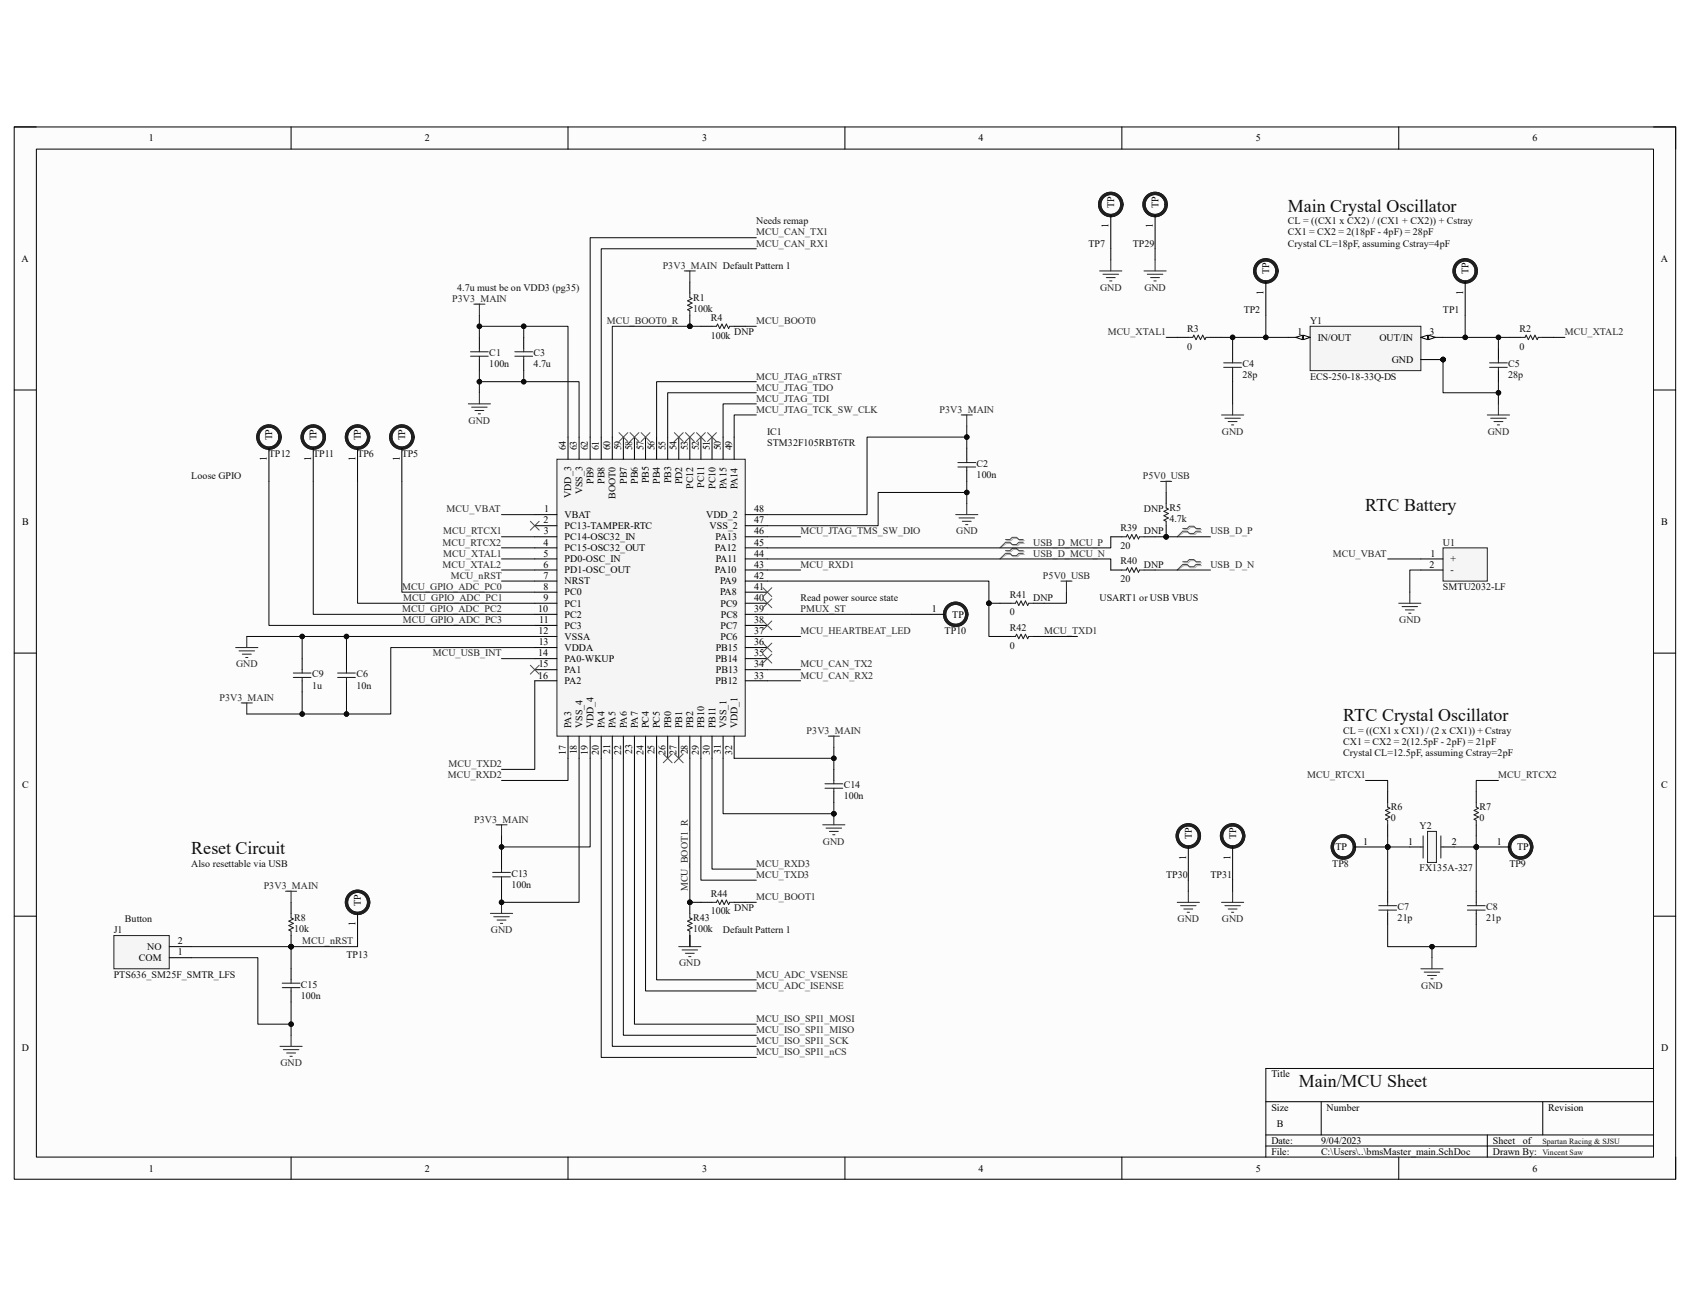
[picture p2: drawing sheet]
<svg xmlns="http://www.w3.org/2000/svg" width="279mm" height="216mm" viewBox="0 0 279 216" stroke-linecap="round" stroke-linejoin="round" font-family="sans-serif">
<path d="M2.3 21h274.7v173.9h-274.7z" fill-rule="evenodd" fill="#fcfcfc"/>
<path d="M2.3 21h274.7v173.9h-274.7z" fill="none" stroke="#000" stroke-width=".17"/>
<path d="M6 24.6h267.4v166.7h-267.4z" fill-rule="evenodd" fill="#fcfcfc"/>
<g fill="none" stroke="#000" stroke-width=".17">
<path d="M2.3 21h3.7M6 24.6h267.4v166.7h-267.4zM48.1 21v3.6M93.9 21v3.6M139.7 21v3.6M185.5 21v3.6M231.2 21v3.6M273.4 21h3.6v3.6M2.3 64.5h3.7M273.4 64.5h3.6M2.3 108h3.7M273.4 108h3.6"/>
<path d="M2.3 151.5h3.7M273.4 151.5h3.6M273.4 176.6h-64.1v14.7M48.1 191.3v3.6M93.9 191.3v3.6M139.7 191.3v3.6M185.5 191.3v3.6M209.3 182.1h64.1M209.3 187.6h64.1M209.3 189.5h64.1M218.4 182.1v5.5M231.2 191.3v3.6"/>
<path d="M245.9 187.6v3.7M255.1 182.1v5.5M277 191.3v3.6"/>
</g>
<path d="M81.1 151h3.7M81.6 151.5h2.6M82.2 152.1h1.5M82.7 152.6h.4M82.9 149.2v1.8" fill="none" stroke="#262626" stroke-width=".17"/>
<circle cx="82.9" cy="149.2" r=".37" fill="#0e0e0e"/>
<circle cx="82.9" cy="149.2" r=".37" fill="none" stroke="#0e0e0e" stroke-width=".17"/>
<g fill="none" stroke="#262626" stroke-width=".17">
<path d="M78.3 50.3h1.9M79.3 50.3v1.8M77.4 66.8h3.7M78 67.3h2.5M78.5 67.9h1.5M79.1 68.4h.3M79.3 64.9v1.9M39 107.1h3.6M39.5 107.6h2.6M39.9 116.2h1.8M40.1 108.1h1.4M40.6 108.7h.4"/>
<path d="M40.8 105.2v1.9M40.8 116.2v1.8M82 136.4h1.8M82.9 136.4v1.8M47.2 147.3h1.8M48.1 147.3v1.9"/>
</g>
<path d="M79.3 55.8v1.8M79.3 59.4v1.9M159.8 74.1v1.8M159.8 77.8v1.8M57.3 108.9v1.8M57.3 112.5v1.9M137.9 127.2v1.8M137.9 130.9v1.8M82.9 141.8v1.9M82.9 145.5v1.8" fill="none" stroke="#000" stroke-width=".17"/>
<g fill="none" stroke="#1c1c1c" stroke-width=".17">
<path d="M77.8 58.2h2.9M77.8 58.9h2.9M79.3 57.6v.6M79.3 58.9v.5M158.4 76.5h2.9M158.4 77.2h2.9M159.8 75.9v.6M159.8 77.2v.6M55.8 111.3h2.9M55.8 112h2.9M57.3 110.7v.6M57.3 112v.5"/>
<path d="M136.4 129.6h2.9M136.4 130.3h2.9M137.9 129v.6M137.9 130.3v.6M81.5 144.2h2.9M81.5 145h2.9M82.9 143.7v.5M82.9 145v.5"/>
</g>
<circle cx="48.1" cy="156.5" r=".37" fill="#0e0e0e"/>
<circle cx="48.1" cy="156.5" r=".37" fill="none" stroke="#0e0e0e" stroke-width=".17"/>
<path d="M48.1 149.2v1.8M48.1 154.7v1.8" fill="none" stroke="#000" stroke-width=".17"/>
<circle cx="48.1" cy="156.5" r=".37" fill="#0e0e0e"/>
<circle cx="48.1" cy="156.5" r=".37" fill="none" stroke="#0e0e0e" stroke-width=".17"/>
<path d="M246.3 60h2.9M247.7 59.4v.6M246.3 60.7h2.9M247.7 60.7v.6M48.1 151v.7l.4 .2-.7 .4 .7 .3-.7 .4 .7 .4-.7 .3 .3 .2v.8M46.7 162.5h2.9M46.7 163.3h2.9M48.1 162v.5M48.1 163.3v.5" fill="none" stroke="#1c1c1c" stroke-width=".17"/>
<path d="M209.3 46.6v5.5M242.2 46.6v5.5M247.7 57.6v1.8M44.5 74.1v5.5M51.8 74.1v5.5M59.1 74.1v5.5M66.4 74.1v5.5M247.7 61.3v1.8M150.7 101.6h5.5M59.1 151v5.5M48.1 160.2v1.8M48.1 163.8v1.9" fill="none" stroke="#000" stroke-width=".17"/>
<g fill="none" stroke="#262626" stroke-width=".17">
<path d="M245.9 68.6h3.7M246.4 69.1h2.6M247 69.7h1.5M247.5 70.2h.4M247.7 66.8v1.8M231.2 99.7h3.7M233.1 97.9v1.8M231.8 100.3h2.6M232.3 100.8h1.5M232.9 101.4h.4M46.3 173h3.7M46.8 173.5h2.6"/>
<path d="M47.4 174.1h1.5M47.9 174.6h.4M48.1 171.1v1.9"/>
</g>
<g fill="none" stroke="#1c1c1c" stroke-width=".55">
<circle cx="209.3" cy="44.8" r="1.83"/>
<circle cx="242.2" cy="44.8" r="1.83"/>
<circle cx="44.5" cy="72.3" r="1.83"/>
<circle cx="51.8" cy="72.3" r="1.83"/>
<circle cx="59.1" cy="72.3" r="1.83"/>
<circle cx="66.4" cy="72.3" r="1.83"/>
<circle cx="158" cy="101.6" r="1.83"/>
<circle cx="59.1" cy="149.2" r="1.83"/>
</g>
<path d="M236 137.4h1.5v5.2h-1.5z" fill-rule="evenodd" fill="#f5f5f5"/>
<path d="M236 137.4h1.5v5.2h-1.5zM236.7 158.3v1.9M234.9 160.2h3.7M235.5 160.7h2.5M236 161.3h1.5M236.6 161.8h.3" fill="none" stroke="#262626" stroke-width=".17"/>
<path d="M229.4 147.3v1.9M229.4 151v1.8M233.1 140h1.8M238.6 140h1.8M244.1 147.3v1.9M244.1 151v1.8" fill="none" stroke="#000" stroke-width=".17"/>
<path d="M235.3 138.2v3.6M238.2 138.2v3.6M228 149.7h2.9M228 150.5h2.9M229.4 149.2v.5M229.4 150.5v.5M234.9 140h.4M238.2 140h.4M242.6 149.7h2.9M242.6 150.5h2.9M244.1 149.2v.5M244.1 150.5v.5" fill="none" stroke="#1c1c1c" stroke-width=".17"/>
<circle cx="229.4" cy="140" r=".37" fill="#0e0e0e"/>
<circle cx="229.4" cy="140" r=".37" fill="none" stroke="#0e0e0e" stroke-width=".17"/>
<circle cx="222.1" cy="140" r="1.83" fill="none" stroke="#1c1c1c" stroke-width=".55"/>
<path d="M223.9 140h5.5" fill="none" stroke="#000" stroke-width=".17"/>
<circle cx="229.4" cy="140" r=".37" fill="#0e0e0e"/>
<circle cx="229.4" cy="140" r=".37" fill="none" stroke="#0e0e0e" stroke-width=".17"/>
<circle cx="244.1" cy="140" r=".37" fill="#0e0e0e"/>
<circle cx="244.1" cy="140" r=".37" fill="none" stroke="#0e0e0e" stroke-width=".17"/>
<circle cx="251.4" cy="140" r="1.83" fill="none" stroke="#1c1c1c" stroke-width=".55"/>
<path d="M244.1 140h5.5" fill="none" stroke="#000" stroke-width=".17"/>
<circle cx="244.1" cy="140" r=".37" fill="#0e0e0e"/>
<circle cx="244.1" cy="140" r=".37" fill="none" stroke="#0e0e0e" stroke-width=".17"/>
<path d="M238.6 90.6h7.3v5.5h-7.3z" fill-rule="evenodd" fill="#f5f5f5"/>
<path d="M238.6 90.6h7.3v5.5h-7.3z" fill="none" stroke="#262626" stroke-width=".17"/>
<path d="M194.6 55.8h1.9M200.1 55.8h1.9M249.6 55.8h1.8M255.1 55.8h1.8M234.9 92.4h3.7M234.9 94.2h3.7M229.4 130.9v1.8M229.4 136.4v1.8M244.1 130.9v1.8M244.1 136.4v1.8" fill="none" stroke="#000" stroke-width=".17"/>
<path d="M196.5 55.8h.7l.2-.4 .3 .7 .4-.7 .4 .7 .3-.7 .4 .7 .2-.3h.7M251.4 55.8h.7l.2-.4 .4 .7 .3-.7 .4 .7 .4-.7 .3 .7 .2-.3h.8M229.4 132.7v.7l.4 .2-.7 .4 .7 .3-.7 .4 .7 .4-.7 .3 .3 .2v.8M244.1 132.7v.7l.3 .2-.7 .4 .7 .3-.7 .4 .7 .4-.7 .3 .4 .2v.8" fill="none" stroke="#1c1c1c" stroke-width=".17"/>
<path d="M18.8 154.7h9.2v5.5h-9.2z" fill-rule="evenodd" fill="#f5f5f5"/>
<path d="M18.8 154.7h9.2v5.5h-9.2z" fill="none" stroke="#262626" stroke-width=".17"/>
<path d="M28 158.3h3.6M28 156.5h3.6" fill="none" stroke="#000" stroke-width=".17"/>
<path d="M92.1 75.9h31.1v45.8h-31.1z" fill-rule="evenodd" fill="#f5f5f5"/>
<path d="M92.1 75.9h31.1v45.8h-31.1zM136 136.4h3.7M136.6 136.9h2.5M137.1 137.4h1.5M137.7 138h.3M137.9 134.5v1.9" fill="none" stroke="#262626" stroke-width=".17"/>
<g fill="none" stroke="#000" stroke-width=".17">
<path d="M93.9 72.3v3.6M95.7 72.3v3.6M97.6 72.3v3.6M99.4 72.3v3.6M101.2 72.3v3.6M103.1 72.3v3.6M104.9 72.3v3.6M106.7 72.3v3.6M108.6 72.3v3.6M110.4 72.3v3.6M112.2 72.3v3.6M114 72.3v3.6"/>
<path d="M115.9 72.3v3.6M117.7 72.3v3.6M119.5 72.3v3.6M121.4 72.3v3.6M88.4 85.1h3.7M88.4 86.9h3.7M88.4 88.7h3.7M88.4 90.6h3.7M88.4 92.4h3.7M88.4 94.2h3.7M88.4 96.1h3.7M88.4 97.9h3.7"/>
<path d="M88.4 99.7h3.7M123.2 85.1h3.7M123.2 86.9h3.7M123.2 88.7h3.7M123.2 90.6h3.7M123.2 92.4h3.7M123.2 94.2h3.7M123.2 96.1h3.7M123.2 97.9h3.7M123.2 99.7h3.7M88.4 101.6h3.7M88.4 103.4h3.7"/>
<path d="M88.4 105.2h3.7M88.4 107.1h3.7M88.4 108.9h3.7M88.4 110.7h3.7M88.4 112.5h3.7M123.2 101.6h3.7M123.2 103.4h3.7M123.2 105.2h3.7M123.2 107.1h3.7M123.2 108.9h3.7M123.2 110.7h3.7M123.2 112.5h3.7"/>
<path d="M93.9 121.7v3.7M95.7 121.7v3.7M97.6 121.7v3.7M99.4 121.7v3.7M101.2 121.7v3.7M103.1 121.7v3.7M104.9 121.7v3.7M106.7 121.7v3.7M108.6 121.7v3.7M110.4 121.7v3.7M112.2 121.7v3.7M114 121.7v3.7"/>
<path d="M115.9 121.7v3.7M117.7 121.7v3.7M119.5 121.7v3.7M121.4 121.7v3.7"/>
</g>
<circle cx="137.9" cy="134.5" r=".37" fill="#0e0e0e"/>
<circle cx="137.9" cy="134.5" r=".37" fill="none" stroke="#0e0e0e" stroke-width=".17"/>
<path d="M158.9 68.6h1.8M159.8 68.6v1.8M158 85.1h3.7M158.5 85.6h2.6M159.1 86.2h1.5M159.6 86.7h.4M159.8 83.2v1.9M136.9 121.7h1.9M137.9 121.7v1.8" fill="none" stroke="#262626" stroke-width=".17"/>
<path d="M183.6 94.2h1.9M183.6 88.7h1.9M189.1 94.2h1.9M189.1 88.7h1.9" fill="none" stroke="#000" stroke-width=".17"/>
<path d="M185.5 94.2h.7l.2-.3 .4 .7 .3-.7 .4 .7 .3-.7 .4 .7 .2-.4h.7M185.5 88.7h.7l.2-.3 .4 .7 .3-.7 .4 .7 .3-.7 .4 .7 .2-.4h.7" fill="none" stroke="#1c1c1c" stroke-width=".17"/>
<circle cx="192.8" cy="88.7" r=".37" fill="#0e0e0e"/>
<circle cx="192.8" cy="88.7" r=".37" fill="none" stroke="#0e0e0e" stroke-width=".17"/>
<path d="M192.8 81.4v1.8M192.8 86.9v1.8" fill="none" stroke="#000" stroke-width=".17"/>
<circle cx="192.8" cy="88.7" r=".37" fill="#0e0e0e"/>
<circle cx="192.8" cy="88.7" r=".37" fill="none" stroke="#0e0e0e" stroke-width=".17"/>
<g fill="none" stroke="#1c1c1c" stroke-width=".17">
<path d="M85.1 58.2h2.9M85.1 58.9h2.9M86.6 57.6v.6M86.6 58.9v.5M117.7 53.9h.7l.2-.3 .4 .7 .4-.7 .3 .7 .4-.7 .4 .7 .1-.4h.8M167.2 99.7h.7l.2-.3 .3 .7 .4-.7 .4 .7 .3-.7 .4 .7 .2-.4h.7M192.8 83.2v.8l.4 .2-.8 .3 .8 .4-.8 .4 .8 .3-.8 .4 .4 .2v.7M48.5 111.3h2.9M48.5 112h2.9M50 110.7v.6M50 112v.5M167.2 105.2h.7l.2-.3 .3 .7 .4-.7 .4 .7 .3-.7 .4 .7 .2-.4h.7"/>
<path d="M117.7 149.2h.7l.2-.4 .4 .7 .4-.7 .3 .7 .4-.7 .4 .7 .1-.3h.8"/>
</g>
<path d="M191.9 79.6h1.8M192.8 79.6v1.8M175.4 96.1h1.8M176.3 96.1v1.8" fill="none" stroke="#262626" stroke-width=".17"/>
<path d="M86.6 55.8v1.8M86.6 59.4v1.9M115.9 53.9h1.8M121.4 53.9h1.8M165.3 99.7h1.9M170.8 99.7h1.8M50 108.9v1.8M50 112.5v1.9M165.3 105.2h1.9M170.8 105.2h1.8M115.9 149.2h1.8M121.4 149.2h1.8" fill="none" stroke="#000" stroke-width=".17"/>
<circle cx="114" cy="53.9" r=".37" fill="#0e0e0e"/>
<circle cx="114" cy="53.9" r=".37" fill="none" stroke="#0e0e0e" stroke-width=".17"/>
<path d="M114 46.6v1.9M114 52.1v1.8" fill="none" stroke="#000" stroke-width=".17"/>
<circle cx="114" cy="53.9" r=".37" fill="#0e0e0e"/>
<circle cx="114" cy="53.9" r=".37" fill="none" stroke="#0e0e0e" stroke-width=".17"/>
<path d="M114 48.5v.7l.4 .2-.7 .3 .7 .4-.7 .4 .7 .3-.7 .4 .3 .2v.7" fill="none" stroke="#1c1c1c" stroke-width=".17"/>
<path d="M113.1 44.8h1.9M114 44.8v1.8" fill="none" stroke="#262626" stroke-width=".17"/>
<circle cx="114" cy="149.2" r=".37" fill="#0e0e0e"/>
<circle cx="114" cy="149.2" r=".37" fill="none" stroke="#0e0e0e" stroke-width=".17"/>
<path d="M114 149.2v1.8M114 154.7v1.8" fill="none" stroke="#000" stroke-width=".17"/>
<circle cx="114" cy="149.2" r=".37" fill="#0e0e0e"/>
<circle cx="114" cy="149.2" r=".37" fill="none" stroke="#0e0e0e" stroke-width=".17"/>
<path d="M114 151v.7l.4 .2-.7 .4 .7 .3-.7 .4 .7 .4-.7 .3 .3 .2v.8" fill="none" stroke="#1c1c1c" stroke-width=".17"/>
<path d="M112.2 156.5h3.7M112.8 157h2.5M113.3 157.6h1.5M113.9 158.1h.3M114 154.7v1.8" fill="none" stroke="#262626" stroke-width=".17"/>
<g fill="none" stroke="#4c4c4c" stroke-width=".17">
<path d="M102.3 71.5l1.5 1.5M103.8 71.5l-1.5 1.5M104.2 71.5l1.4 1.5M105.6 71.5l-1.4 1.5M106 71.5l1.5 1.5M107.5 71.5l-1.5 1.5M111.5 71.5l1.5 1.5M113 71.5l-1.5 1.5M113.3 71.5l1.5 1.5M114.8 71.5l-1.5 1.5M115.1 71.5l1.5 1.5M116.6 71.5l-1.5 1.5"/>
<path d="M117 71.5l1.4 1.5M118.4 71.5l-1.4 1.5M87.7 86.2l1.4 1.4M89.1 86.2l-1.4 1.4M126.1 97.2l1.5 1.4M126.1 99l1.5 1.5M127.6 97.2l-1.5 1.4M127.6 99l-1.5 1.5M166.2 89.2h.8l.3-.4h.8l.3 .4h.8M166.2 91h.8l.3-.3h.8l.3 .3h.8M169.2 89.7h-.8l-.3 .3h-.8l-.3-.3h-.8l-.9 .9M169.2 91.5h-.8l-.3 .4h-.8l-.3-.4h-.8l-.9 .9"/>
<path d="M195.5 87.4h.8l.3-.4h.8l.3 .4h.8M195.5 92.9h.8l.3-.4h.8l.3 .4h.8M198.5 87.8h-.8l-.3 .4h-.8l-.3-.4h-.8l-.9 .9M198.5 93.3h-.8l-.3 .4h-.8l-.3-.4h-.8l-.9 .9M87.7 110l1.4 1.4M89.1 110l-1.4 1.4M126.1 102.7l1.5 1.4M126.1 106.3l1.5 1.5M126.1 108.1l1.5 1.5M127.6 108.1l-1.5 1.5M127.6 102.7l-1.5 1.4M127.6 106.3l-1.5 1.5"/>
<path d="M109.7 124.6l1.4 1.5M111.1 124.6l-1.4 1.5M111.5 124.6l1.5 1.5M113 124.6l-1.5 1.5"/>
</g>
<path d="M166.4 89.4h.8l.3-.4h.8l.3 .4h.7M166.4 91.2h.8l.3-.4h.8l.3 .4h.7M169.3 89.8h-.7l-.3 .4h-.8l-.3-.4h-.8l-1.1 .8M169.3 91.7h-.7l-.3 .3h-.8l-.3-.3h-.8l-1.1 .7M195.7 87.5h.8l.3-.3h.8l.3 .3h.7M195.7 93h.8l.3-.3h.8l.3 .3h.7M198.6 88h-.7l-.3 .4h-.8l-.3-.4h-.8l-1.1 .7M198.6 93.5h-.7l-.3 .4h-.8l-.3-.4h-.8l-1.1 .7" fill="none" stroke="#aeaeae" stroke-width=".17"/>
<circle cx="238.6" cy="59.4" r=".37" fill="#0e0e0e"/>
<circle cx="238.6" cy="59.4" r=".37" fill="none" stroke="#0e0e0e" stroke-width=".17"/>
<circle cx="238.6" cy="59.4" r=".37" fill="#0e0e0e"/>
<circle cx="238.6" cy="59.4" r=".37" fill="none" stroke="#0e0e0e" stroke-width=".17"/>
<path d="M216.6 53.9h18.3v7.4h-18.3z" fill-rule="evenodd" fill="#f5f5f5"/>
<path d="M216.6 53.9h18.3v7.4h-18.3z" fill="none" stroke="#262626" stroke-width=".17"/>
<path d="M212.9 55.8h3.7" fill="none" stroke="#000" stroke-width=".17"/>
<path d="M215.5 55.4l1.1 .4-1.1 .3z" fill="#fbfbfb"/>
<path d="M215.5 55.4l1.1 .4-1.1 .3z" fill="none" stroke="#000" stroke-width=".17"/>
<path d="M214.2 55.8l1.1-.4v.7z" fill="#fbfbfb"/>
<path d="M214.2 55.8l1.1-.4v.7zM234.9 55.8h3.7" fill="none" stroke="#000" stroke-width=".17"/>
<path d="M234.9 55.8l1.1-.4v.7z" fill="#fbfbfb"/>
<path d="M234.9 55.8l1.1-.4v.7z" fill="none" stroke="#000" stroke-width=".17"/>
<path d="M236.2 55.4l1.1 .4-1.1 .3z" fill="#fbfbfb"/>
<path d="M234.9 59.4h3.7M236.2 55.4l1.1 .4-1.1 .3z" fill="none" stroke="#000" stroke-width=".17"/>
<circle cx="238.6" cy="59.4" r=".37" fill="#0e0e0e"/>
<circle cx="238.6" cy="59.4" r=".37" fill="none" stroke="#0e0e0e" stroke-width=".17"/>
<path d="M234.9 59.4h3.7" fill="none" stroke="#000" stroke-width=".17"/>
<circle cx="238.6" cy="59.4" r=".37" fill="#0e0e0e"/>
<g fill="none" stroke="#0e0e0e" stroke-width=".17">
<path d="M126.9 88.7h5.5M117.7 125.4v18.3h7.3M48.1 156.5v3.7"/>
<circle cx="238.6" cy="59.4" r=".37"/>
</g>
<path d="M183.6 35.6v5.5M191 35.6v5.5M203.8 57.6v1.8M203.8 61.3v1.8M196.5 140v5.5M203.8 140v5.5" fill="none" stroke="#000" stroke-width=".17"/>
<path d="M202.3 60h2.9M203.8 59.4v.6M202.3 60.7h2.9M203.8 60.7v.6" fill="none" stroke="#1c1c1c" stroke-width=".17"/>
<g fill="none" stroke="#262626" stroke-width=".17">
<path d="M181.8 44.8h3.7M182.4 45.3h2.5M182.9 45.9h1.5M183.5 46.4h.3M183.6 43v1.8M189.1 44.8h3.7M189.7 45.3h2.5M190.2 45.9h1.5M190.8 46.4h.3M191 43v1.8M202 68.6h3.6M202.5 69.1h2.6"/>
<path d="M203.1 69.7h1.4M203.6 70.2h.4M203.8 66.8v1.8M194.6 149.2h3.7M195.2 149.7h2.5M195.7 150.3h1.5M196.3 150.8h.3M196.5 147.3v1.9M202 149.2h3.6M202.5 149.7h2.6M203.1 150.3h1.4M203.6 150.8h.4"/>
<path d="M203.8 147.3v1.9"/>
</g>
<g fill="none" stroke="#1c1c1c" stroke-width=".55">
<circle cx="183.6" cy="33.8" r="1.83"/>
<circle cx="191" cy="33.8" r="1.83"/>
<circle cx="196.5" cy="138.2" r="1.83"/>
<circle cx="203.8" cy="138.2" r="1.83"/>
</g>
<circle cx="48.1" cy="156.5" r=".37" fill="#0e0e0e"/>
<g fill="none" stroke="#0e0e0e" stroke-width=".17">
<path d="M82.9 96.1h5.5M31.6 156.5h16.5"/>
<circle cx="48.1" cy="156.5" r=".37"/>
</g>
<circle cx="48.1" cy="156.5" r=".37" fill="#0e0e0e"/>
<g fill="none" stroke="#0e0e0e" stroke-width=".17">
<path d="M31.6 158.3h11v11h5.5"/>
<circle cx="48.1" cy="156.5" r=".37"/>
</g>
<circle cx="48.1" cy="169.3" r=".37" fill="#0e0e0e"/>
<g fill="none" stroke="#0e0e0e" stroke-width=".17">
<path d="M82.9 94.2h5.5M82.9 85.1h5.5M82.9 92.4h5.5M82.9 88.7h5.5M82.9 90.6h5.5M126.9 94.2h5.5M126.9 101.6h23.8M244.1 140v7.3"/>
<circle cx="48.1" cy="169.3" r=".37"/>
</g>
<circle cx="244.1" cy="140" r=".37" fill="#0e0e0e"/>
<g fill="none" stroke="#0e0e0e" stroke-width=".17">
<path d="M229.4 140v7.3"/>
<circle cx="244.1" cy="140" r=".37"/>
</g>
<circle cx="229.4" cy="140" r=".37" fill="#0e0e0e"/>
<g fill="none" stroke="#0e0e0e" stroke-width=".17">
<path d="M229.4 152.8v3.7h7.3v1.8"/>
<circle cx="229.4" cy="140" r=".37"/>
</g>
<circle cx="236.7" cy="156.5" r=".37" fill="#0e0e0e"/>
<g fill="none" stroke="#0e0e0e" stroke-width=".17">
<path d="M244.1 152.8v3.7h-7.4"/>
<circle cx="236.7" cy="156.5" r=".37"/>
</g>
<circle cx="236.7" cy="156.5" r=".37" fill="#0e0e0e"/>
<g fill="none" stroke="#0e0e0e" stroke-width=".17">
<path d="M242.2 55.8h5.5v1.8M229.4 92.4h5.5M234.9 94.2h-1.8v3.7"/>
<circle cx="236.7" cy="156.5" r=".37"/>
</g>
<circle cx="247.7" cy="55.8" r=".37" fill="#0e0e0e"/>
<circle cx="247.7" cy="55.8" r=".37" fill="none" stroke="#0e0e0e" stroke-width=".17"/>
<circle cx="242.2" cy="55.8" r=".37" fill="#0e0e0e"/>
<g fill="none" stroke="#0e0e0e" stroke-width=".17">
<path d="M247.7 55.8h1.9"/>
<circle cx="242.2" cy="55.8" r=".37"/>
</g>
<circle cx="247.7" cy="55.8" r=".37" fill="#0e0e0e"/>
<g fill="none" stroke="#0e0e0e" stroke-width=".17">
<path d="M192.8 55.8h1.8M256.9 55.8h1.8M240.4 140h3.7"/>
<circle cx="247.7" cy="55.8" r=".37"/>
</g>
<circle cx="244.1" cy="140" r=".37" fill="#0e0e0e"/>
<g fill="none" stroke="#0e0e0e" stroke-width=".17">
<path d="M229.4 140h3.7"/>
<circle cx="244.1" cy="140" r=".37"/>
</g>
<circle cx="229.4" cy="140" r=".37" fill="#0e0e0e"/>
<g fill="none" stroke="#0e0e0e" stroke-width=".17">
<path d="M229.4 138.2v1.8"/>
<circle cx="229.4" cy="140" r=".37"/>
</g>
<circle cx="229.4" cy="140" r=".37" fill="#0e0e0e"/>
<g fill="none" stroke="#0e0e0e" stroke-width=".17">
<path d="M244.1 138.2v1.8"/>
<circle cx="229.4" cy="140" r=".37"/>
</g>
<circle cx="244.1" cy="140" r=".37" fill="#0e0e0e"/>
<g fill="none" stroke="#0e0e0e" stroke-width=".17">
<path d="M88.4 112.5v14.7h-5.5M126.9 112.5h5.5M126.9 110.7h5.5M93.9 125.4v3.6h-11M137.9 132.7v1.8M225.8 129h3.6v1.9M247.7 129h-3.6v1.9"/>
<circle cx="244.1" cy="140" r=".37"/>
</g>
<circle cx="137.9" cy="134.5" r=".37" fill="#0e0e0e"/>
<g fill="none" stroke="#0e0e0e" stroke-width=".17">
<path d="M159.8 79.6v3.6M115.9 125.4v20.1h9.1"/>
<circle cx="137.9" cy="134.5" r=".37"/>
</g>
<circle cx="159.8" cy="81.4" r=".37" fill="#0e0e0e"/>
<g fill="none" stroke="#0e0e0e" stroke-width=".17">
<path d="M159.8 70.4v3.7"/>
<circle cx="159.8" cy="81.4" r=".37"/>
</g>
<circle cx="159.8" cy="72.3" r=".37" fill="#0e0e0e"/>
<g fill="none" stroke="#0e0e0e" stroke-width=".17">
<path d="M125 68.6h-3.6v3.7M125 66.8h-5.5v5.5M125 64.9h-14.6v7.4M125 63.1h-16.4v9.2M191 88.7h9.1"/>
<circle cx="159.8" cy="72.3" r=".37"/>
</g>
<circle cx="192.8" cy="88.7" r=".37" fill="#0e0e0e"/>
<g fill="none" stroke="#0e0e0e" stroke-width=".17">
<path d="M163.5 99.7v5.5h1.8M176.3 97.9v1.8h-3.7M172.6 105.2h5.5"/>
<circle cx="192.8" cy="88.7" r=".37"/>
</g>
<circle cx="163.5" cy="99.7" r=".37" fill="#0e0e0e"/>
<g fill="none" stroke="#0e0e0e" stroke-width=".17">
<path d="M79.3 61.3v1.8"/>
<circle cx="163.5" cy="99.7" r=".37"/>
</g>
<circle cx="79.3" cy="63.1" r=".37" fill="#0e0e0e"/>
<g fill="none" stroke="#0e0e0e" stroke-width=".17">
<path d="M79.3 64.9v-1.8h16.4v9.2"/>
<circle cx="79.3" cy="63.1" r=".37"/>
</g>
<circle cx="79.3" cy="63.1" r=".37" fill="#0e0e0e"/>
<circle cx="79.3" cy="63.1" r=".37" fill="none" stroke="#0e0e0e" stroke-width=".17"/>
<circle cx="86.6" cy="63.1" r=".37" fill="#0e0e0e"/>
<g fill="none" stroke="#0e0e0e" stroke-width=".17">
<path d="M79.3 52.1v1.8"/>
<circle cx="86.6" cy="63.1" r=".37"/>
</g>
<circle cx="79.3" cy="53.9" r=".37" fill="#0e0e0e"/>
<g fill="none" stroke="#0e0e0e" stroke-width=".17">
<path d="M79.3 55.8v-1.9h14.6v18.4"/>
<circle cx="79.3" cy="53.9" r=".37"/>
</g>
<circle cx="86.6" cy="53.9" r=".37" fill="#0e0e0e"/>
<circle cx="86.6" cy="53.9" r=".37" fill="none" stroke="#0e0e0e" stroke-width=".17"/>
<circle cx="79.3" cy="53.9" r=".37" fill="#0e0e0e"/>
<g fill="none" stroke="#0e0e0e" stroke-width=".17">
<path d="M119.5 125.4v9.1h18.4"/>
<circle cx="79.3" cy="53.9" r=".37"/>
</g>
<circle cx="137.9" cy="134.5" r=".37" fill="#0e0e0e"/>
<g fill="none" stroke="#0e0e0e" stroke-width=".17">
<path d="M137.9 123.5v1.9"/>
<circle cx="137.9" cy="134.5" r=".37"/>
</g>
<circle cx="137.9" cy="125.4" r=".37" fill="#0e0e0e"/>
<g fill="none" stroke="#0e0e0e" stroke-width=".17">
<path d="M121.4 125.4h16.5v1.8"/>
<circle cx="137.9" cy="125.4" r=".37"/>
</g>
<circle cx="137.9" cy="125.4" r=".37" fill="#0e0e0e"/>
<g fill="none" stroke="#0e0e0e" stroke-width=".17">
<path d="M114 125.4v23.8h1.9M123.2 149.2h1.8"/>
<circle cx="137.9" cy="125.4" r=".37"/>
</g>
<circle cx="114" cy="149.2" r=".37" fill="#0e0e0e"/>
<g fill="none" stroke="#0e0e0e" stroke-width=".17">
<path d="M115.9 53.9h-14.7v18.4M123.2 53.9h1.8"/>
<circle cx="114" cy="149.2" r=".37"/>
</g>
<circle cx="114" cy="53.9" r=".37" fill="#0e0e0e"/>
<g fill="none" stroke="#0e0e0e" stroke-width=".17">
<path d="M159.8 81.4h-14.6v5.5h-18.3"/>
<circle cx="114" cy="53.9" r=".37"/>
</g>
<circle cx="159.8" cy="81.4" r=".37" fill="#0e0e0e"/>
<g fill="none" stroke="#0e0e0e" stroke-width=".17">
<path d="M159.8 72.3h-16.5v12.8h-16.4"/>
<circle cx="159.8" cy="81.4" r=".37"/>
</g>
<circle cx="159.8" cy="72.3" r=".37" fill="#0e0e0e"/>
<g fill="none" stroke="#0e0e0e" stroke-width=".17">
<path d="M82.9 138.2v1.8"/>
<circle cx="159.8" cy="72.3" r=".37"/>
</g>
<circle cx="82.9" cy="140" r=".37" fill="#0e0e0e"/>
<g fill="none" stroke="#0e0e0e" stroke-width=".17">
<path d="M86.6 61.3v1.8"/>
<circle cx="82.9" cy="140" r=".37"/>
</g>
<circle cx="86.6" cy="63.1" r=".37" fill="#0e0e0e"/>
<g fill="none" stroke="#0e0e0e" stroke-width=".17">
<path d="M86.6 53.9v1.9"/>
<circle cx="86.6" cy="63.1" r=".37"/>
</g>
<circle cx="86.6" cy="53.9" r=".37" fill="#0e0e0e"/>
<g fill="none" stroke="#0e0e0e" stroke-width=".17">
<path d="M95.7 125.4v23.8h-12.8v-1.9"/>
<circle cx="86.6" cy="53.9" r=".37"/>
</g>
<circle cx="82.9" cy="149.2" r=".37" fill="#0e0e0e"/>
<g fill="none" stroke="#0e0e0e" stroke-width=".17">
<path d="M97.6 125.4v14.6h-14.7v1.8"/>
<circle cx="82.9" cy="149.2" r=".37"/>
</g>
<circle cx="82.9" cy="140" r=".37" fill="#0e0e0e"/>
<g fill="none" stroke="#0e0e0e" stroke-width=".17">
<path d="M50 114.4v3.6h-9.2"/>
<circle cx="82.9" cy="140" r=".37"/>
</g>
<circle cx="50" cy="118" r=".37" fill="#0e0e0e"/>
<g fill="none" stroke="#0e0e0e" stroke-width=".17">
<path d="M57.3 114.4v3.6h-7.3"/>
<circle cx="50" cy="118" r=".37"/>
</g>
<circle cx="57.3" cy="118" r=".37" fill="#0e0e0e"/>
<circle cx="57.3" cy="118" r=".37" fill="none" stroke="#0e0e0e" stroke-width=".17"/>
<circle cx="50" cy="118" r=".37" fill="#0e0e0e"/>
<g fill="none" stroke="#0e0e0e" stroke-width=".17">
<path d="M40.8 105.2h9.2v3.7"/>
<circle cx="50" cy="118" r=".37"/>
</g>
<circle cx="50" cy="105.2" r=".37" fill="#0e0e0e"/>
<g fill="none" stroke="#0e0e0e" stroke-width=".17">
<path d="M50 105.2h7.3v3.7"/>
<circle cx="50" cy="105.2" r=".37"/>
</g>
<circle cx="57.3" cy="105.2" r=".37" fill="#0e0e0e"/>
<circle cx="57.3" cy="105.2" r=".37" fill="none" stroke="#0e0e0e" stroke-width=".17"/>
<circle cx="50" cy="105.2" r=".37" fill="#0e0e0e"/>
<g fill="none" stroke="#0e0e0e" stroke-width=".17">
<path d="M57.3 105.2h31.1M99.4 125.4v49.4h25.6M101.2 125.4v47.6h23.8M103.1 125.4v45.7h21.9M104.9 125.4v43.9h20.1"/>
<circle cx="50" cy="105.2" r=".37"/>
</g>
<circle cx="57.3" cy="105.2" r=".37" fill="#0e0e0e"/>
<g fill="none" stroke="#0e0e0e" stroke-width=".17">
<path d="M82.9 108.9h5.5M48.1 156.5h11"/>
<circle cx="57.3" cy="105.2" r=".37"/>
</g>
<circle cx="48.1" cy="156.5" r=".37" fill="#0e0e0e"/>
<g fill="none" stroke="#0e0e0e" stroke-width=".17">
<path d="M163.5 99.7h1.8"/>
<circle cx="48.1" cy="156.5" r=".37"/>
</g>
<circle cx="163.5" cy="99.7" r=".37" fill="#0e0e0e"/>
<g fill="none" stroke="#0e0e0e" stroke-width=".17">
<path d="M48.1 165.7v5.4"/>
<circle cx="163.5" cy="99.7" r=".37"/>
</g>
<circle cx="48.1" cy="169.3" r=".37" fill="#0e0e0e"/>
<g fill="none" stroke="#0e0e0e" stroke-width=".17">
<path d="M125 39.3h-27.4v33M125 41.1h-25.6v31.2M66.4 79.6v18.3h22M88.4 107.1h-23.8v10.9h-7.3"/>
<circle cx="48.1" cy="169.3" r=".37"/>
</g>
<circle cx="57.3" cy="118" r=".37" fill="#0e0e0e"/>
<g fill="none" stroke="#0e0e0e" stroke-width=".17">
<path d="M44.5 79.6v23.8h43.9M51.8 79.6v22h36.6M59.1 79.6v20.1h29.3M247.7 63.1v3.7M191 94.2h9.1M114 154.7v1.8"/>
<circle cx="57.3" cy="118" r=".37"/>
</g>
<circle cx="247.7" cy="64.9" r=".37" fill="#0e0e0e"/>
<g fill="none" stroke="#0e0e0e" stroke-width=".17">
<path d="M238.6 59.4v5.5h9.1"/>
<circle cx="247.7" cy="64.9" r=".37"/>
</g>
<circle cx="238.6" cy="59.4" r=".37" fill="#0e0e0e"/>
<circle cx="238.6" cy="59.4" r=".37" fill="none" stroke="#0e0e0e" stroke-width=".17"/>
<circle cx="247.7" cy="64.9" r=".37" fill="#0e0e0e"/>
<g fill="none" stroke="#0e0e0e" stroke-width=".17">
<path d="M242.2 52.1v3.7h-3.6"/>
<circle cx="247.7" cy="64.9" r=".37"/>
</g>
<circle cx="242.2" cy="55.8" r=".37" fill="#0e0e0e"/>
<g fill="none" stroke="#0e0e0e" stroke-width=".17">
<path d="M209.3 52.1v3.7"/>
<circle cx="242.2" cy="55.8" r=".37"/>
</g>
<circle cx="209.3" cy="55.8" r=".37" fill="#0e0e0e"/>
<g fill="none" stroke="#0e0e0e" stroke-width=".17">
<path d="M202 55.8h10.9"/>
<circle cx="209.3" cy="55.8" r=".37"/>
</g>
<circle cx="209.3" cy="55.8" r=".37" fill="#0e0e0e"/>
<circle cx="209.3" cy="55.8" r=".37" fill="none" stroke="#0e0e0e" stroke-width=".17"/>
<circle cx="203.8" cy="55.8" r=".37" fill="#0e0e0e"/>
<g fill="none" stroke="#0e0e0e" stroke-width=".17">
<path d="M203.8 55.8v1.8M203.8 63.1v3.7"/>
<circle cx="203.8" cy="55.8" r=".37"/>
</g>
<circle cx="203.8" cy="55.8" r=".37" fill="#0e0e0e"/>
<g fill="none" stroke="#0e0e0e" stroke-width=".17">
<path d="M183.6 41.1v1.9M191 41.1v1.9M126.9 96.1h36.6v3.6M126.9 105.2h5.5M106.7 125.4v38.4h18.3M108.6 125.4v36.6h16.4M196.5 145.5v1.8M203.8 145.5v1.8"/>
<circle cx="203.8" cy="55.8" r=".37"/>
</g>
<circle cx="163.5" cy="99.7" r=".37" fill="#0e0e0e"/>
<g fill="none" stroke="#0e0e0e" stroke-width=".17">
<path d="M126.9 92.4h56.7v1.8M183.6 88.7v1.9h-56.7"/>
<circle cx="163.5" cy="99.7" r=".37"/>
</g>
<g font-size="3" fill="#0e0e0e">
<text x="212.9" y="35">Main Crystal Oscillator</text>
<text x="225.7" y="84.4">RTC Battery</text>
<text x="222.1" y="119.2">RTC Crystal Oscillator</text>
<text x="31.6" y="141.2">Reset Circuit</text>
<text x="214.8" y="179.6">Main/MCU Sheet</text>
</g>
<g font-size="1.7">
<text x="24.6" y="23.4">1</text>
<text x="70.2" y="23.4">2</text>
<text x="116.1" y="23.4">3</text>
<text x="161.8" y="23.4">4</text>
<text x="207.6" y="23.4">5</text>
<text x="253.4" y="23.4">6</text>
<text x="184.2" y="34.3" transform="rotate(-90 184.2 34.3)">TP</text>
<text x="191.5" y="34.3" transform="rotate(-90 191.5 34.3)">TP</text>
<text x="183.3" y="37.7" transform="rotate(-90 183.3 37.7)">1</text>
<text x="190.6" y="37.7" transform="rotate(-90 190.6 37.7)">1</text>
<text x="3.6" y="43.3">A</text>
<text x="209.8" y="45.3" transform="rotate(-90 209.8 45.3)">TP</text>
<text x="242.8" y="45.3" transform="rotate(-90 242.8 45.3)">TP</text>
<text x="274.6" y="43.3">A</text>
<text x="208.9" y="48.7" transform="rotate(-90 208.9 48.7)">1</text>
<text x="241.9" y="48.7" transform="rotate(-90 241.9 48.7)">1</text>
<text x="214.5" y="55.4">1</text>
<text x="217.8" y="56.3">IN/OUT</text>
<text x="228" y="56.3">OUT/IN</text>
<text x="230.1" y="60">GND</text>
<text x="236.3" y="55.4">3</text>
<text x="44.1" y="76.2" transform="rotate(-90 44.1 76.2)">1</text>
<text x="45" y="72.8" transform="rotate(-90 45 72.8)">TP</text>
<text x="51.4" y="76.2" transform="rotate(-90 51.4 76.2)">1</text>
<text x="52.3" y="72.8" transform="rotate(-90 52.3 72.8)">TP</text>
<text x="58.8" y="76.2" transform="rotate(-90 58.8 76.2)">1</text>
<text x="59.6" y="72.8" transform="rotate(-90 59.6 72.8)">TP</text>
<text x="66.1" y="76.2" transform="rotate(-90 66.1 76.2)">1</text>
<text x="67" y="72.8" transform="rotate(-90 67 72.8)">TP</text>
<text x="93.6" y="74.5" transform="rotate(-90 93.6 74.5)">64</text>
<text x="95.4" y="74.5" transform="rotate(-90 95.4 74.5)">63</text>
<text x="97.2" y="74.5" transform="rotate(-90 97.2 74.5)">62</text>
<text x="99" y="74.5" transform="rotate(-90 99 74.5)">61</text>
<text x="100.9" y="74.5" transform="rotate(-90 100.9 74.5)">60</text>
<text x="102.7" y="74.5" transform="rotate(-90 102.7 74.5)">59</text>
<text x="104.5" y="74.5" transform="rotate(-90 104.5 74.5)">58</text>
<text x="106.4" y="74.5" transform="rotate(-90 106.4 74.5)">57</text>
<text x="108.2" y="74.5" transform="rotate(-90 108.2 74.5)">56</text>
<text x="110" y="74.5" transform="rotate(-90 110 74.5)">55</text>
<text x="111.8" y="74.5" transform="rotate(-90 111.8 74.5)">54</text>
<text x="113.7" y="74.5" transform="rotate(-90 113.7 74.5)">53</text>
<text x="115.5" y="74.5" transform="rotate(-90 115.5 74.5)">52</text>
<text x="117.3" y="74.5" transform="rotate(-90 117.3 74.5)">51</text>
<text x="119.2" y="74.5" transform="rotate(-90 119.2 74.5)">50</text>
<text x="121" y="74.5" transform="rotate(-90 121 74.5)">49</text>
<text x="94.4" y="82.3" transform="rotate(-90 94.4 82.3)">VDD_3</text>
<text x="96.3" y="81.7" transform="rotate(-90 96.3 81.7)">VSS_3</text>
<text x="98.1" y="80" transform="rotate(-90 98.1 80)">PB9</text>
<text x="99.9" y="80" transform="rotate(-90 99.9 80)">PB8</text>
<text x="101.8" y="82.5" transform="rotate(-90 101.8 82.5)">BOOT0</text>
<text x="103.6" y="80" transform="rotate(-90 103.6 80)">PB7</text>
<text x="105.5" y="80" transform="rotate(-90 105.5 80)">PB6</text>
<text x="107.3" y="79.9" transform="rotate(-90 107.3 79.9)">PB5</text>
<text x="109.1" y="80" transform="rotate(-90 109.1 80)">PB4</text>
<text x="111" y="79.9" transform="rotate(-90 111 79.9)">PB3</text>
<text x="112.8" y="80.1" transform="rotate(-90 112.8 80.1)">PD2</text>
<text x="114.6" y="80.8" transform="rotate(-90 114.6 80.8)">PC12</text>
<text x="116.4" y="80.7" transform="rotate(-90 116.4 80.7)">PC11</text>
<text x="118.3" y="80.8" transform="rotate(-90 118.3 80.8)">PC10</text>
<text x="120.1" y="80.9" transform="rotate(-90 120.1 80.9)">PA15</text>
<text x="121.9" y="80.9" transform="rotate(-90 121.9 80.9)">PA14</text>
<text x="3.6" y="86.7">B</text>
<text x="89.8" y="86.5">2</text>
<text x="89.9" y="88.3">3</text>
<text x="90" y="84.7">1</text>
<text x="93.3" y="85.6">VBAT</text>
<text x="93.3" y="87.5">PC13-TAMPER-RTC</text>
<text x="93.3" y="89.3">PC14-OSC32_IN</text>
<text x="116.8" y="85.6">VDD_2</text>
<text x="117.3" y="87.5">VSS_2</text>
<text x="118.3" y="89.3">PA13</text>
<text x="124.7" y="84.7">48</text>
<text x="124.7" y="86.5">47</text>
<text x="124.7" y="88.3">46</text>
<text x="274.7" y="86.7">B</text>
<text x="89.8" y="90.2">4</text>
<text x="89.8" y="93.9">6</text>
<text x="89.8" y="95.7">7</text>
<text x="89.9" y="92">5</text>
<text x="93.3" y="91.1">PC15-OSC32_OUT</text>
<text x="93.3" y="92.9">PD0-OSC_IN</text>
<text x="93.3" y="94.8">PD1-OSC_OUT</text>
<text x="118.2" y="91.1">PA12</text>
<text x="118.2" y="94.8">PA10</text>
<text x="118.3" y="92.9">PA11</text>
<text x="124.7" y="90.2">45</text>
<text x="124.7" y="92">44</text>
<text x="124.7" y="93.9">43</text>
<text x="124.7" y="95.7">42</text>
<text x="236.3" y="93.9">2</text>
<text x="236.5" y="92">1</text>
<text x="239.8" y="92.9">+</text>
<text x="239.8" y="94.8">-</text>
<text x="89" y="101.2">10</text>
<text x="89.8" y="99.4">9</text>
<text x="89.9" y="97.5">8</text>
<text x="93.3" y="96.6">NRST</text>
<text x="93.3" y="98.4">PC0</text>
<text x="93.3" y="100.3">PC1</text>
<text x="119" y="96.6">PA9</text>
<text x="119" y="98.4">PA8</text>
<text x="119.1" y="100.3">PC9</text>
<text x="124.7" y="97.5">41</text>
<text x="124.7" y="99.4">40</text>
<text x="124.7" y="101.2">39</text>
<text x="154.1" y="101.2">1</text>
<text x="89" y="104.9">12</text>
<text x="89.1" y="106.7">13</text>
<text x="89.2" y="103">11</text>
<text x="93.3" y="102.1">PC2</text>
<text x="93.3" y="103.9">PC3</text>
<text x="93.3" y="105.7">VSSA</text>
<text x="93.3" y="107.6">VDDA</text>
<text x="118.3" y="107.6">PB15</text>
<text x="119.1" y="103.9">PC7</text>
<text x="119.1" y="105.7">PC6</text>
<text x="119.2" y="102.1">PC8</text>
<text x="124.7" y="103">38</text>
<text x="124.7" y="104.9">37</text>
<text x="124.7" y="106.7">36</text>
<text x="157.4" y="102.1">TP</text>
<text x="89" y="108.5">14</text>
<text x="89" y="112.2">16</text>
<text x="89.1" y="110.3">15</text>
<text x="93.3" y="109.4">PA0-WKUP</text>
<text x="93.3" y="111.3">PA1</text>
<text x="93.3" y="113.1">PA2</text>
<text x="118.3" y="109.4">PB14</text>
<text x="118.3" y="113.1">PB12</text>
<text x="118.4" y="111.3">PB13</text>
<text x="124.7" y="108.5">35</text>
<text x="124.7" y="110.3">34</text>
<text x="124.7" y="112.2">33</text>
<text x="93.6" y="124.8" transform="rotate(-90 93.6 124.8)">17</text>
<text x="94.4" y="120.4" transform="rotate(-90 94.4 120.4)">PA3</text>
<text x="95.4" y="124.7" transform="rotate(-90 95.4 124.7)">18</text>
<text x="96.3" y="120.4" transform="rotate(-90 96.3 120.4)">VSS_4</text>
<text x="97.2" y="124.8" transform="rotate(-90 97.2 124.8)">19</text>
<text x="98.1" y="120.4" transform="rotate(-90 98.1 120.4)">VDD_4</text>
<text x="99" y="124.8" transform="rotate(-90 99 124.8)">20</text>
<text x="99.9" y="120.4" transform="rotate(-90 99.9 120.4)">PA4</text>
<text x="100.9" y="124.6" transform="rotate(-90 100.9 124.6)">21</text>
<text x="101.8" y="120.4" transform="rotate(-90 101.8 120.4)">PA5</text>
<text x="102.7" y="124.8" transform="rotate(-90 102.7 124.8)">22</text>
<text x="103.6" y="120.4" transform="rotate(-90 103.6 120.4)">PA6</text>
<text x="104.5" y="124.7" transform="rotate(-90 104.5 124.7)">23</text>
<text x="105.5" y="120.4" transform="rotate(-90 105.5 120.4)">PA7</text>
<text x="106.4" y="124.8" transform="rotate(-90 106.4 124.8)">24</text>
<text x="107.3" y="120.4" transform="rotate(-90 107.3 120.4)">PC4</text>
<text x="108.2" y="124.7" transform="rotate(-90 108.2 124.7)">25</text>
<text x="109.1" y="120.4" transform="rotate(-90 109.1 120.4)">PC5</text>
<text x="110" y="124.8" transform="rotate(-90 110 124.8)">26</text>
<text x="111" y="120.4" transform="rotate(-90 111 120.4)">PB0</text>
<text x="111.8" y="124.8" transform="rotate(-90 111.8 124.8)">27</text>
<text x="112.8" y="120.4" transform="rotate(-90 112.8 120.4)">PB1</text>
<text x="113.7" y="124.7" transform="rotate(-90 113.7 124.7)">28</text>
<text x="114.6" y="120.4" transform="rotate(-90 114.6 120.4)">PB2</text>
<text x="115.5" y="124.8" transform="rotate(-90 115.5 124.8)">29</text>
<text x="116.4" y="120.4" transform="rotate(-90 116.4 120.4)">PB10</text>
<text x="117.3" y="124.8" transform="rotate(-90 117.3 124.8)">30</text>
<text x="118.3" y="120.4" transform="rotate(-90 118.3 120.4)">PB11</text>
<text x="119.2" y="124.6" transform="rotate(-90 119.2 124.6)">31</text>
<text x="120.1" y="120.4" transform="rotate(-90 120.1 120.4)">VSS_1</text>
<text x="121" y="124.8" transform="rotate(-90 121 124.8)">32</text>
<text x="121.9" y="120.4" transform="rotate(-90 121.9 120.4)">VDD_1</text>
<text x="3.6" y="130.3">C</text>
<text x="274.7" y="130.3">C</text>
<text x="196.1" y="142.1" transform="rotate(-90 196.1 142.1)">1</text>
<text x="197" y="138.7" transform="rotate(-90 197 138.7)">TP</text>
<text x="203.4" y="142.1" transform="rotate(-90 203.4 142.1)">1</text>
<text x="204.3" y="138.7" transform="rotate(-90 204.3 138.7)">TP</text>
<text x="220.8" y="140.5">TP</text>
<text x="225.4" y="139.7">1</text>
<text x="232.8" y="139.7">1</text>
<text x="240" y="139.7">2</text>
<text x="247.4" y="139.7">1</text>
<text x="250.8" y="140.5">TP</text>
<text x="59.6" y="149.7" transform="rotate(-90 59.6 149.7)">TP</text>
<text x="58.8" y="153.1" transform="rotate(-90 58.8 153.1)">1</text>
<text x="22.9" y="158.9">COM</text>
<text x="24.3" y="157">NO</text>
<text x="29.4" y="157.9">1</text>
<text x="29.4" y="156.1">2</text>
<text x="3.6" y="173.7">D</text>
<text x="274.6" y="173.7">D</text>
<text x="210.2" y="178.1">Title</text>
<text x="210.2" y="183.6">Size</text>
<text x="219.3" y="183.6">Number</text>
<text x="256" y="183.6">Revision</text>
<text x="210.2" y="189.1">Date:</text>
<text x="210.2" y="190.9">File:</text>
<text x="211.1" y="186.4">B</text>
<text x="218.4" y="189.1">9/04/2023</text>
<text x="218.4" y="190.9">C:\Users\..\bmsMaster_main.SchDoc</text>
<text x="246.8" y="189.1">Sheet</text>
<text x="246.8" y="190.9">Drawn By:</text>
<text x="251.8" y="189.1">of</text>
<text x="24.6" y="193.7">1</text>
<text x="70.2" y="193.7">2</text>
<text x="116.1" y="193.7">3</text>
<text x="161.8" y="193.7">4</text>
<text x="207.6" y="193.7">5</text>
<text x="253.4" y="193.7">6</text>
</g>
<g font-size="1.7" fill="#262626">
<text x="125" y="40.8">MCU_CAN_RX1</text>
<text x="125" y="38.9">MCU_CAN_TX1</text>
<text x="109.6" y="44.4">P3V3_MAIN Default Pattern 1</text>
<text x="74.8" y="49.9">P3V3_MAIN</text>
<text x="100.3" y="53.6">MCU_BOOT0_R</text>
<text x="125" y="53.6">MCU_BOOT0</text>
<text x="181.9" y="48.1">GND</text>
<text x="189.2" y="48.1">GND</text>
<text x="183.1" y="55.4">MCU_XTAL1</text>
<text x="258.7" y="55.4">MCU_XTAL2</text>
<text x="125" y="64.6">MCU_JTAG_TDO</text>
<text x="125" y="62.7">MCU_JTAG_nTRST</text>
<text x="77.5" y="70.1">GND</text>
<text x="125" y="68.2">MCU_JTAG_TCK_SW_CLK</text>
<text x="125" y="66.4">MCU_JTAG_TDI</text>
<text x="155.3" y="68.2">P3V3_MAIN</text>
<text x="202" y="71.9">GND</text>
<text x="246" y="71.9">GND</text>
<text x="188.9" y="79.2">P5V0_USB</text>
<text x="73.3" y="88.3">MCU_RTCX1</text>
<text x="73.8" y="84.7">MCU_VBAT</text>
<text x="132.3" y="88.3">MCU_JTAG_TMS_SW_DIO</text>
<text x="158.1" y="88.3">GND</text>
<text x="200.1" y="88.3">USB_D_P</text>
<text x="73.2" y="90.2">MCU_RTCX2</text>
<text x="73.2" y="93.9">MCU_XTAL2</text>
<text x="73.3" y="92">MCU_XTAL1</text>
<text x="74.5" y="95.7">MCU_nRST</text>
<text x="132.3" y="93.9">MCU_RXD1</text>
<text x="170.8" y="90.2">USB_D_MCU_P</text>
<text x="170.8" y="92">USB_D_MCU_N</text>
<text x="172.4" y="95.7">P5V0_USB</text>
<text x="200.1" y="93.9">USB_D_N</text>
<text x="220.3" y="92">MCU_VBAT</text>
<text x="66.5" y="97.5">MCU_GPIO_ADC_PC0</text>
<text x="66.5" y="101.2">MCU_GPIO_ADC_PC2</text>
<text x="66.7" y="99.4">MCU_GPIO_ADC_PC1</text>
<text x="132.3" y="101.2">PMUX_ST</text>
<text x="66.6" y="103">MCU_GPIO_ADC_PC3</text>
<text x="132.3" y="104.9">MCU_HEARTBEAT_LED</text>
<text x="172.6" y="104.9">MCU_TXD1</text>
<text x="231.3" y="103">GND</text>
<text x="39" y="110.3">GND</text>
<text x="71.5" y="108.5">MCU_USB_INT</text>
<text x="132.3" y="110.3">MCU_CAN_TX2</text>
<text x="132.3" y="112.2">MCU_CAN_RX2</text>
<text x="36.3" y="115.8">P3V3_MAIN</text>
<text x="133.3" y="121.3">P3V3_MAIN</text>
<text x="74" y="128.7">MCU_RXD2</text>
<text x="74.2" y="126.8">MCU_TXD2</text>
<text x="216.1" y="128.7">MCU_RTCX1</text>
<text x="247.7" y="128.7">MCU_RTCX2</text>
<text x="78.4" y="136">P3V3_MAIN</text>
<text x="125" y="143.3">MCU_RXD3</text>
<text x="136.1" y="139.7">GND</text>
<text x="43.6" y="147">P3V3_MAIN</text>
<text x="113.7" y="147.3" transform="rotate(-90 113.7 147.3)">MCU_BOOT1_R</text>
<text x="125" y="145.1">MCU_TXD3</text>
<text x="125" y="148.8">MCU_BOOT1</text>
<text x="81.2" y="154.3">GND</text>
<text x="194.7" y="152.4">GND</text>
<text x="202" y="152.4">GND</text>
<text x="50" y="156.1">MCU_nRST</text>
<text x="112.3" y="159.8">GND</text>
<text x="125" y="161.6">MCU_ADC_VSENSE</text>
<text x="125" y="163.4">MCU_ADC_ISENSE</text>
<text x="234.9" y="163.4">GND</text>
<text x="125" y="172.6">MCU_ISO_SPI1_SCK</text>
<text x="125" y="170.8">MCU_ISO_SPI1_MISO</text>
<text x="125" y="169">MCU_ISO_SPI1_MOSI</text>
<text x="46.4" y="176.3">GND</text>
<text x="125" y="174.4">MCU_ISO_SPI1_nCS</text>
</g>
<g font-size="1.7" fill="#0e0e0e">
<text x="125" y="37.1">Needs remap</text>
<text x="180" y="40.8">TP7</text>
<text x="187.3" y="40.8">TP29</text>
<text x="212.9" y="37.1">CL = ((CX1 x CX2) / (CX1 + CX2)) + Cstray</text>
<text x="212.9" y="38.9">CX1 = CX2 = 2(18pF - 4pF) = 28pF</text>
<text x="212.9" y="40.8">Crystal CL=18pF, assuming Cstray=4pF</text>
<text x="75.6" y="48.1">4.7u must be on VDD3 (pg35)</text>
<text x="114.6" y="51.6">100k</text>
<text x="114.6" y="49.7">R1</text>
<text x="117.5" y="53">R4</text>
<text x="205.6" y="51.7">TP2</text>
<text x="216.6" y="53.6">Y1</text>
<text x="238.5" y="51.7">TP1</text>
<text x="80.9" y="58.9">C1</text>
<text x="88.2" y="58.9">C3</text>
<text x="117.5" y="56">100k</text>
<text x="121.4" y="55.4">DNP</text>
<text x="196.3" y="57.8">0</text>
<text x="196.3" y="54.9">R3</text>
<text x="251.2" y="57.8">0</text>
<text x="251.2" y="54.9">R2</text>
<text x="80.9" y="60.7">100n</text>
<text x="88.2" y="60.7">4.7u</text>
<text x="205.4" y="62.5">28p</text>
<text x="205.4" y="60.7">C4</text>
<text x="216.6" y="62.7">ECS-250-18-33Q-DS</text>
<text x="249.3" y="62.5">28p</text>
<text x="249.3" y="60.7">C5</text>
<text x="126.8" y="71.9">IC1</text>
<text x="44.4" y="75.6">TP12</text>
<text x="51.8" y="75.6">TP11</text>
<text x="59.1" y="75.6">TP6</text>
<text x="66.4" y="75.6">TP5</text>
<text x="126.8" y="73.7">STM32F105RBT6TR</text>
<text x="161.5" y="77.2">C2</text>
<text x="31.6" y="79.2">Loose GPIO</text>
<text x="161.5" y="79">100n</text>
<text x="185.3" y="87.8">R39</text>
<text x="189.1" y="88.3">DNP</text>
<text x="189.1" y="84.7">DNP R5</text>
<text x="193.3" y="86.4">4.7k</text>
<text x="185.3" y="93.3">R40</text>
<text x="185.3" y="90.8">20</text>
<text x="189.1" y="93.9">DNP</text>
<text x="238.5" y="90.2">U1</text>
<text x="132.3" y="99.4">Read power source state</text>
<text x="167" y="101.7">0</text>
<text x="167" y="98.8">R41</text>
<text x="170.8" y="99.4">DNP</text>
<text x="181.8" y="99.4">USART1 or USB VBUS</text>
<text x="185.3" y="96.2">20</text>
<text x="238.5" y="97.5">SMTU2032-LF</text>
<text x="156.2" y="104.9">TP10</text>
<text x="167" y="107.2">0</text>
<text x="167" y="104.3">R42</text>
<text x="51.6" y="113.8">1u</text>
<text x="51.6" y="112">C9</text>
<text x="58.9" y="113.8">10n</text>
<text x="58.9" y="112">C6</text>
<text x="222.1" y="121.3">CL = ((CX1 x CX1) / (2 x CX1)) + Cstray</text>
<text x="222.1" y="123.1">CX1 = CX2 = 2(12.5pF - 2pF) = 21pF</text>
<text x="222.1" y="125">Crystal CL=12.5pF, assuming Cstray=2pF</text>
<text x="139.5" y="130.3">C14</text>
<text x="139.5" y="132.1">100n</text>
<text x="230" y="135.8">0</text>
<text x="230" y="133.9">R6</text>
<text x="234.7" y="137.1">Y2</text>
<text x="244.6" y="135.8">0</text>
<text x="244.6" y="133.9">R7</text>
<text x="31.6" y="143.3">Also resettable via USB</text>
<text x="220.3" y="143.3">TP8</text>
<text x="249.6" y="143.3">TP9</text>
<text x="84.5" y="146.8">100n</text>
<text x="84.5" y="144.9">C13</text>
<text x="117.5" y="148.3">R44</text>
<text x="192.8" y="145.1">TP30</text>
<text x="200.1" y="145.1">TP31</text>
<text x="234.7" y="144">FX135A-327</text>
<text x="18.8" y="154.3">J1</text>
<text x="20.7" y="152.4">Button</text>
<text x="48.6" y="154.1">10k</text>
<text x="48.6" y="152.3">R8</text>
<text x="114.6" y="154.1">100k</text>
<text x="114.6" y="152.3">R43</text>
<text x="117.5" y="151.2">100k</text>
<text x="119.5" y="154.3">Default Pattern 1</text>
<text x="121.4" y="150.6">DNP</text>
<text x="231.1" y="152.3">21p</text>
<text x="231.1" y="150.5">C7</text>
<text x="245.7" y="152.3">21p</text>
<text x="245.7" y="150.5">C8</text>
<text x="18.8" y="161.6">PTS636_SM25F_SMTR_LFS</text>
<text x="57.3" y="158.3">TP13</text>
<text x="49.7" y="165.1">100n</text>
<text x="49.7" y="163.3">C15</text>
</g>
<g font-size="1.3" fill="#0e0e0e">
<text x="255" y="189.1">Spartan Racing &amp; SJSU</text>
<text x="255" y="191">Vincent Saw</text>
</g>
</svg>
